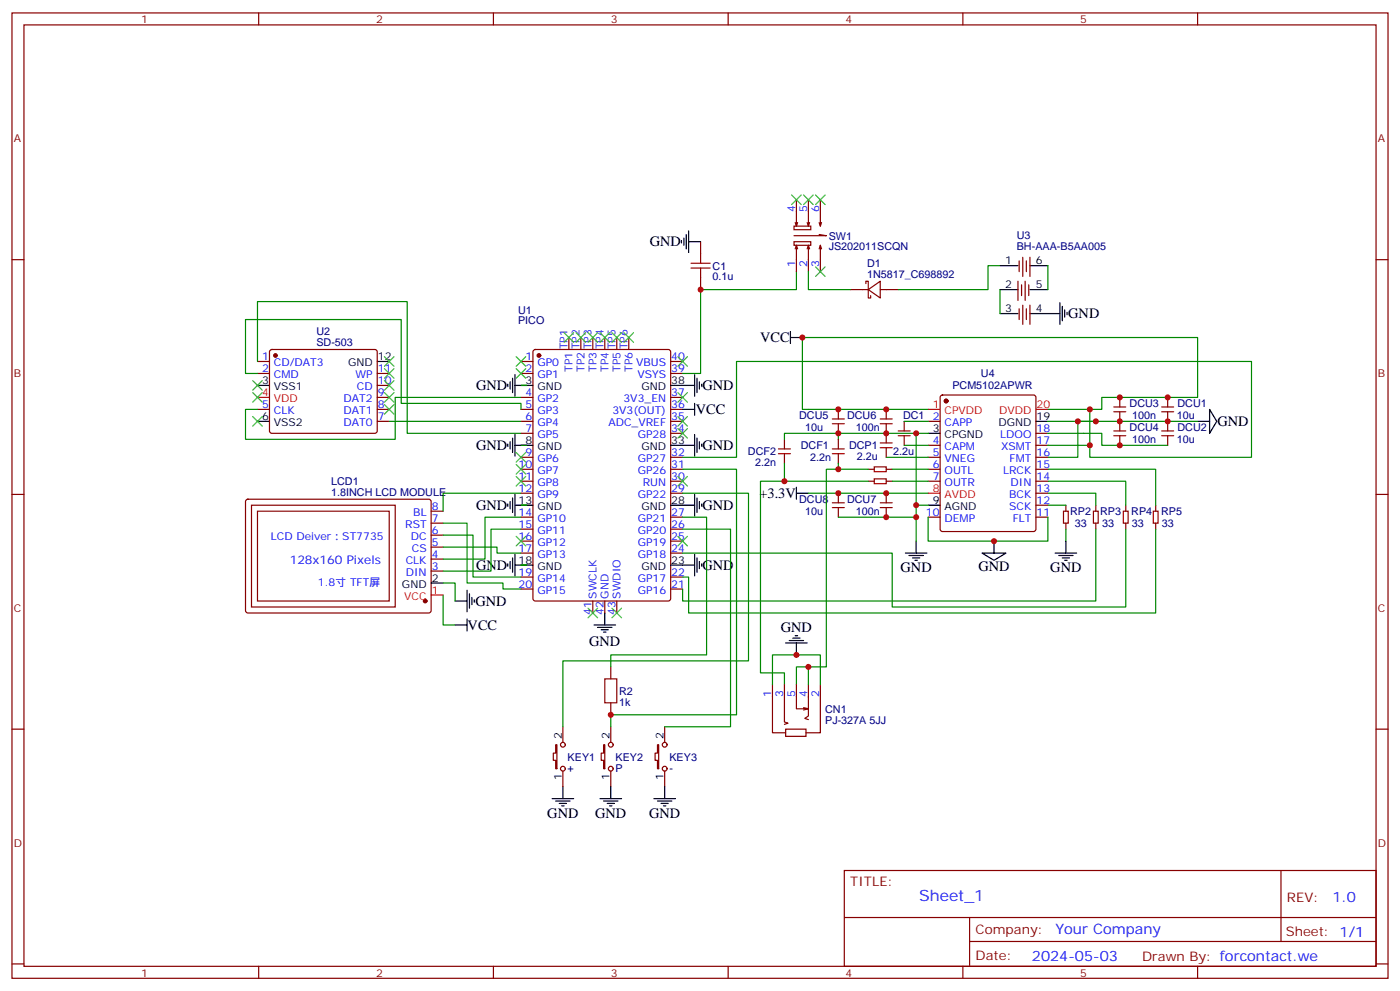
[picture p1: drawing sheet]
<svg xmlns="http://www.w3.org/2000/svg" width="412mm" height="292mm" viewBox="0 0 412 292" stroke-linecap="round" stroke-linejoin="round" font-family="sans-serif">
<g fill="none" stroke="#870000" stroke-width=".35">
<path d="M3.5 3.8h405.4v284.3h-405.4zM7.1 7.3h398.2v277.3h-398.2zM76.2 3.8v3.5M145.3 3.8v3.5M214.5 3.8v3.5M283.6 3.8v3.5M352.8 3.8v3.5M234.6 58.8v7.8l.3-1.1M238.1 58.8v7.8l.4-1.1M241.7 58.8v7.8l.3-1.1M3.5 76.5h3.6M206.4 71.2v3.5"/>
<path d="M233.9 66.6h4.9v1.1h-4.9zM233.9 71.2h4.9v1h-4.9zM234.2 65.5l.4 1.1M234.6 72.2l-.4 1.1M234.9 73.3l-.3-1.1v7.8M237.8 65.5l.3 1.1M238.1 72.2l-.3 1.1M238.5 73.3l-.4-1.1v7.8M241.3 69.1l2.1 .3h-9.5M241.3 65.5l.4 1.1M241.7 72.2l-.4 1.1M242 73.3l-.3-1.1v7.8"/>
<path d="M300.2 76.8v3.2M301.3 75.8v5.6M302.3 76.8v3.2M303.4 75.8v5.6M405.3 76.5h3.6M167.6 99.4v3.5M171.1 99.4v3.5M174.6 99.4v3.5M178.2 99.4v3.5M181.7 99.4v3.5M185.2 99.4v3.5M206.4 81.8v3.5"/>
<path d="M250.5 85.3h5.3M255.1 83.5v-.7h.7v5h.7v-.7M255.8 85.3l3.5-2.5v5zM259.3 85.3h5.3M299.9 82.8v5.7M300.2 90.9v3.2M300.9 83.9v3.2M301.3 89.9v5.6M302 82.8v5.7M302.3 90.9v3.2M303 83.9v3.2M303.4 89.9v5.6"/>
<path d="M75.8 106.5h3.6M75.8 110h3.6M79.6 103.1l.5-.2h30.3l.5 .2 .2 .5v23.3l-.2 .5-.5 .2h-30.3l-.5-.2-.2-.5v-23.3zM111.1 110h3.6M111.1 117.1h3.6M111.1 113.5h3.6M153.5 106.5h3.5M153.5 110h3.5M153.5 117.1h3.5M157.2 103.1l.5-.2h39.1l.7 .5 .1 72.9-.5 .7h-39.4l-.7-.4v-73zM197.6 106.5h3.5M197.6 110h3.5"/>
<path d="M197.6 117.1h3.5M277.2 116.6l.4-.3h26.8l.5 .3 .3 .5v38.8l-.3 .5-.5 .2h-26.8l-.5-.3-.2-.4v-38.8zM329.8 117.1v2.8M344 117.1v2.8M75.8 120.6h3.6M111.1 120.6h3.6M111.1 124.1h3.6M153.5 120.6h3.5M153.5 124.1h3.5M153.5 127.6h3.5M153.5 134.7h3.5M153.5 138.2h3.5"/>
<path d="M197.6 120.6h3.5M197.6 124.1h3.5M197.6 127.6h3.5M197.6 134.7h3.5M197.6 138.2h3.5M231.1 129.4v2.8M231.1 133.6v2.9M246.9 120.6v2.8M246.9 124.8v2.8M246.9 129.4v2.8M246.9 133.6v2.9M255.8 138.2h1.7"/>
<path d="M261.1 138.2h1.7M261.1 120.6v2.8M261.1 124.8v5.7M261.1 131.9v2.8M266.3 124.1v2.8M266.3 128.3v2.9M273.4 124.1h3.5M273.4 134.7h3.5M273.4 138.2h3.5M273.4 131.2h3.5M305.2 127.6h3.5M305.2 134.7h3.5"/>
<path d="M305.2 138.2h3.5M305.2 131.2h3.5M329.8 121.3v5.6M329.8 128.3v2.9M344 121.3v5.6M344 128.3v2.9M3.5 145.6h3.6M72.6 147.2l.4-.2 53.6 .1 .4 .6-.1 32.4-.6 .5-53.5-.1-.5-.7v-32.1zM74.1 148.8h42.3v30h-42.3zM75.8 150.6h38.9v26.4h-38.9zM127 157.6h3.5M127 154.1h3.5"/>
<path d="M127 150.6h3.5M153.5 141.7h3.5M153.5 145.3h3.5M153.5 152.3h3.5M153.5 155.9h3.5M153.5 159.4h3.5M197.6 141.7h3.5M197.6 145.3h3.5M197.6 152.3h3.5M197.6 155.9h3.5M197.6 159.4h3.5M246.9 145.3v2.8"/>
<path d="M246.9 149.5v2.8M255.8 141.7h1.7M261.1 141.7h1.7M261.1 145.3v2.8M261.1 149.5v2.8M273.4 141.7h3.5M273.4 152.3h3.5M305.2 141.7h3.5M305.2 145.3h3.5M305.2 152.3h3.5M305.2 148.8h3.5M314 148.8v1.8"/>
<path d="M314 154.1v1.8M322.8 148.8v1.8M322.8 154.1v1.8M331.6 148.8v1.8M331.6 154.1v1.8M340.4 148.8v1.8M340.4 154.1v1.8M405.3 145.6h3.6M127 168.2h3.5M127 164.7h3.5M127 161.1h3.5M153.5 162.9h3.5"/>
<path d="M153.5 170h3.5M153.5 173.5h3.5M174.6 177v3.6M178.2 177v3.6M181.7 177v3.6M197.6 162.9h3.5M197.6 170h3.5M197.6 173.5h3.5M179.9 196.4v3.6M3.5 214.8h3.6M163.7 219.4h.3v7h-.3v-2.5h-.7v-2.1h.7zM165.8 214.1v4.6"/>
<path d="M177.8 219.4h.4v7h-.4v-2.5h-.7v-2.1h.7zM179.9 207v3.5M179.9 214.1v4.6M193.7 219.4h.3v7h-.3v-2.5h-.7v-2.1h.7zM195.8 214.1v4.6M227.5 201.7v14.1h3.9M231.1 201.7v11l1 .3-1 .4M231.4 214.8h6v2.1h-6zM234.6 201.7v7.1h3.5l-1.4-.4M238.1 201.7v9.2l-1 .7 1 .3M238.1 208.8l-1.4 .3M241.7 201.7v14.1h-4.3"/>
<path d="M405.3 214.8h3.6M165.8 227.1v4.6M179.9 227.1v4.6M195.8 227.1v4.6M248.7 256.4h156.6v28.2h-156.6zM377.3 256.4v20.9M248.7 270.2h156.5M285.6 277.3h119.6M285.6 270.2v14.2M3.5 283.9h3.6M76.2 284.6v3.5M145.3 284.6v3.5"/>
<path d="M214.5 284.6v3.5M283.6 284.6v3.5M352.8 284.6v3.5M405.3 283.9h3.6"/>
<circle cx="165.8" cy="219.4" r=".71"/>
<circle cx="179.9" cy="219.4" r=".71"/>
<circle cx="195.8" cy="219.4" r=".71"/>
<circle cx="165.8" cy="226.4" r=".71"/>
<circle cx="179.9" cy="226.4" r=".71"/>
<circle cx="195.8" cy="226.4" r=".71"/>
</g>
<g fill="#870000" stroke="#870000" stroke-width=".35">
<circle cx="158.7" cy="104.7" r=".53"/>
<circle cx="125.2" cy="177" r=".53"/>
<circle cx="278.7" cy="118.1" r=".53"/>
<circle cx="81.1" cy="104.7" r=".53"/>
</g>
<g fill="none" stroke="#000" stroke-width=".35">
<path d="M200.7 70.8v.7M201.4 70.1v2.1M202.1 69.1v4.2M202.8 71.2h3.6M202.8 68v6.4M294.6 78.2h5.3M303.4 78.2h5.3M232.8 99.4h3.6M232.8 97.6v3.6M294.6 92.4h5.3M294.6 85.3h5.3M303.4 92.4h8.8"/>
<path d="M303.4 85.3h5.3M312.2 89.2v6.3M312.9 90.2v4.3M313.6 91.3v2.1M314.3 92v.7M75.8 113.5h3.6M111.1 106.5h3.6M149.6 113.2v.7M150.3 112.5v2.1M151 111.4v4.2M151.7 113.5h5.3M151.7 110.3v6.4"/>
<path d="M197.6 113.5h7M204.6 110.3v6.4M204.6 118.8v3.5M205.3 111.4v4.2M206 112.5v2.1M206.7 113.2v.7M75.8 124.1h3.6M149.6 130.8v.7M150.3 130.1v2.1M151 129v4.3M151.7 131.2h5.3M151.7 128v6.3"/>
<path d="M197.6 131.2h7M201.1 120.6h3.5M204.6 128v6.3M205.3 129v4.3M206 130.1v2.1M206.7 130.8v.7M273.4 127.6h3.5M305.2 124.1h3.5M352.8 124.1h3.5M356.3 120.6l2.1 3.5-2.1 3.5zM149.6 148.4v.8M150.3 147.7v2.2"/>
<path d="M151 146.7v4.2M151.7 148.8h5.3M151.7 145.6v6.4M197.6 148.8h7M204.6 145.6v6.4M205.3 146.7v4.2M206 147.7v2.2M206.7 148.4v.8M234.6 145.3h3.5M234.6 143.5v3.5M269.9 159.4v3.5M273.4 148.8h3.5"/>
<path d="M292.8 159.4v3.5M314 159.4v3.5M127 171.7h3.5M134.1 177h3.5M137.6 173.8v6.4M138.3 174.9v4.2M139 176v2.1M139.7 176.7v.7M149.6 166.1v.7M150.3 165.4v2.1M151 164.3v4.3M151.7 166.4h5.3"/>
<path d="M151.7 163.3v6.3M197.6 166.4h7M204.6 163.3v6.3M205.3 164.3v4.3M206 165.4v2.1M206.7 166.1v.7M266.7 162.9h6.3M267.8 163.6h4.2M268.8 164.3h2.1M269.5 165h.7M289.3 162.9h7l-3.5 2.1zM310.8 162.9h6.3"/>
<path d="M311.9 163.6h4.2M312.9 164.3h2.1M313.6 165h.7M134.1 184.1h3.5M137.6 182.3v3.5M175 184.1h6.3M176 184.8h4.3M177.1 185.5h2.1M177.8 186.2h.7M178.2 180.6v3.5M231.4 189.4h6.4M232.5 188.7h4.2"/>
<path d="M233.5 188h2.2M234.2 187.3h.7M234.6 189.4v3.5M162.6 235.2h6.4M163.7 235.9h4.2M164.7 236.6h2.2M165.5 237.3h.7M165.8 231.7v3.5M176.7 235.2h6.4M177.8 235.9h4.2M178.9 236.6h2.1M179.6 237.3h.7"/>
<path d="M179.9 231.7v3.5M192.6 235.2h6.4M193.7 235.9h4.2M194.7 236.6h2.1M195.4 237.3h.7M195.8 231.7v3.5"/>
</g>
<path d="M75.8 117.1h3.6M273.4 120.6h3.5M305.2 120.6h3.5M273.4 145.3h3.5M127 175.3h3.5" fill="none" stroke="#f00" stroke-width=".35"/>
<g fill="none" stroke="#008700" stroke-width=".35">
<path d="M294.6 78.2h-3.6v7.1h-26.4M308.7 78.2v7.1M234.6 80v5.3h-28.2v24.7h-5.3M238.1 80v5.3h12.4M294.6 85.3v7.1M75.8 110h-3.5v-15.9h45.9v24.7h35.3v1.8M75.8 106.5v-17.7h44.1v38.8h33.6M153.5 117.1h-37.1v12.3h-44.1v-8.8h3.5M153.5 113.5h1.7M114.7 124.1h38.8M153.5 131.2h1.7M201.1 138.2h15.9v72.3h-37.1v3.6"/>
<path d="M231.1 136.5v5.2M246.9 127.6h-15.8v1.8M246.9 136.5v1.7M255.8 138.2h-12.4v58.2h-8.8v5.3M261.1 134.7h12.3M262.8 138.2h10.6M266.3 124.1h7.1M266.3 131.2h7.1M269.9 127.6h-23v1.8M273.4 127.6h-3.5v21.2M273.4 120.6h-37v-21.2h116.4v17.7h-28.2v3.5h-15.9M308.7 127.6h15.9v3.6h19.4"/>
<path d="M308.7 138.2h31.7v10.6M308.7 124.1h44.1M308.7 131.2h12.3v3.5h47.7v-28.2h-151.7v28.2h-15.9M321 120.6v10.6M322.8 124.1h-5.3v10.6h-8.8M130.5 154.1h7.1v17.6h10.6v1.8h5.3M130.5 157.6h8.8v12.4h14.2M153.5 152.3h-10.6v12.4h-12.4M153.5 155.9h-8.9v12.3h-14.1M153.5 145.3h-23v5.3M153.5 148.8h1.7M201.1 155.9h14.1v58.2h-19.4"/>
<path d="M201.1 152.3h7v40.6h-28.2v3.5M201.1 145.3h19.4v49.4h-54.7v19.4M238.1 145.3h35.3M246.9 152.3h23M255.8 141.7h-31.8v56.5h7.1v3.5M262.8 141.7h10.6M273.4 152.3v7.1h35.3v-7.1M273.4 148.8h-3.5v10.6M308.7 145.3h14.1v3.5M308.7 141.7h22.9v7.1M308.7 148.8h5.3M314 155.9v3.5"/>
<path d="M322.8 155.9v21.1h-121.7v-3.5M331.6 155.9v22.9h-68.8v-15.9h-61.7M340.4 155.9v24.7h-137.6v-10.6h-1.7M130.5 161.1h15.9v1.8h7.1M130.5 171.7h3.6v5.3M130.5 175.3v8.8h3.6M153.5 166.4h1.7M238.1 196.4v5.3M227.5 201.7v-8.8h14.2v8.8"/>
</g>
<g fill="none" stroke="#a10000" stroke-width=".35">
<path d="M203.6 77.5h5.6M203.6 79h5.6M206.4 74.7v2.8M206.4 79v2.8M328.1 119.9h3.5M342.2 119.9h3.5M229.3 133.6h3.5M229.3 132.2h3.5M245.2 123.4h3.5M245.2 124.8h3.5M245.2 133.6h3.5M245.2 132.2h3.5"/>
<path d="M257.5 137.5h3.6v1.4h-3.6zM259.3 131.9h3.5M259.3 130.5h3.5M259.3 123.4h3.5M259.3 124.8h3.5M264.6 128.3h3.5M264.6 126.9h3.5M328.1 121.3h3.5M328.1 128.3h3.5M328.1 126.9h3.5M342.2 121.3h3.5M342.2 128.3h3.5"/>
<path d="M342.2 126.9h3.5M245.2 148.1h3.5M245.2 149.5h3.5M257.5 141h3.6v1.5h-3.6zM259.3 148.1h3.5M259.3 149.5h3.5M313.3 150.6h1.4v3.5h-1.4zM322.1 150.6h1.4v3.5h-1.4zM330.9 150.6h1.4v3.5h-1.4zM339.7 150.6h1.4v3.5h-1.4zM178.2 200h3.5v7h-3.5z"/>
</g>
<g fill="none" stroke="#3c3" stroke-width=".35">
<path d="M233.2 57.4l2.8 2.9M236 57.4l-2.8 2.9M236.7 57.4l2.8 2.9M239.5 57.4l-2.8 2.9M240.2 57.4l2.9 2.9M243.1 57.4l-2.9 2.9M240.2 78.6l2.9 2.8M243.1 78.6l-2.9 2.8M166.2 98l2.8 2.8M169 98l-2.8 2.8M169.7 98l2.8 2.8M172.5 98l-2.8 2.8"/>
<path d="M173.2 98l2.8 2.8M176 98l-2.8 2.8M176.7 98l2.9 2.8M179.6 98l-2.9 2.8M180.3 98l2.8 2.8M183.1 98l-2.8 2.8M183.8 98l2.8 2.8M186.6 98l-2.8 2.8M74.4 112.1l2.9 2.8M74.4 115.6l2.9 2.9M77.3 112.1l-2.9 2.8M77.3 115.6l-2.9 2.9"/>
<path d="M113.2 112.1l2.9 2.8M113.2 115.6l2.9 2.9M113.2 119.2l2.9 2.8M113.2 105.1l2.9 2.8M113.2 108.6l2.9 2.8M116.1 112.1l-2.9 2.8M116.1 115.6l-2.9 2.9M116.1 119.2l-2.9 2.8M116.1 105.1l-2.9 2.8M116.1 108.6l-2.9 2.8M152 105.1l2.9 2.8M152 108.6l2.9 2.8"/>
<path d="M154.9 105.1l-2.9 2.8M154.9 108.6l-2.9 2.8M199.7 115.6l2.8 2.9M199.7 105.1l2.8 2.8M202.5 115.6l-2.8 2.9M202.5 105.1l-2.8 2.8M74.4 122.7l2.9 2.8M77.3 122.7l-2.9 2.8M152 133.3l2.9 2.8M152 136.8l2.9 2.8M154.9 133.3l-2.9 2.8M154.9 136.8l-2.9 2.8"/>
<path d="M199.7 122.7l2.8 2.8M199.7 126.2l2.8 2.8M202.5 122.7l-2.8 2.8M202.5 126.2l-2.8 2.8M152 140.3l2.9 2.9M152 158l2.9 2.8M154.9 140.3l-2.9 2.9M154.9 158l-2.9 2.8M199.7 140.3l2.8 2.9M199.7 158l2.8 2.8M202.5 140.3l-2.8 2.9M202.5 158l-2.8 2.8"/>
<path d="M173.2 179.1l2.8 2.9M176 179.1l-2.8 2.9M180.3 179.1l2.8 2.9M183.1 179.1l-2.8 2.9"/>
</g>
<g fill="#c00">
<circle cx="292.8" cy="159.4" r=".88"/>
<circle cx="269.9" cy="148.8" r=".88"/>
<circle cx="344" cy="117.1" r=".88"/>
<circle cx="329.8" cy="117.1" r=".88"/>
<circle cx="344" cy="124.1" r=".88"/>
<circle cx="329.8" cy="124.1" r=".88"/>
<circle cx="329.8" cy="131.2" r=".88"/>
<circle cx="269.9" cy="127.6" r=".88"/>
<circle cx="261.1" cy="127.6" r=".88"/>
<circle cx="261.1" cy="120.6" r=".88"/>
<circle cx="246.9" cy="120.6" r=".88"/>
<circle cx="261.1" cy="145.3" r=".88"/>
<circle cx="246.9" cy="145.3" r=".88"/>
<circle cx="269.9" cy="152.3" r=".88"/>
<circle cx="261.1" cy="152.3" r=".88"/>
<circle cx="246.9" cy="127.6" r=".88"/>
<circle cx="246.9" cy="138.2" r=".88"/>
<circle cx="231.1" cy="141.7" r=".88"/>
<circle cx="322.8" cy="124.1" r=".88"/>
<circle cx="321" cy="120.6" r=".88"/>
<circle cx="317.5" cy="124.1" r=".88"/>
<circle cx="179.9" cy="210.5" r=".88"/>
<circle cx="206.4" cy="85.3" r=".88"/>
<circle cx="236.4" cy="99.4" r=".88"/>
<circle cx="321" cy="131.2" r=".88"/>
<circle cx="234.6" cy="192.9" r=".88"/>
<circle cx="238.1" cy="196.4" r=".88"/>
</g>
<text font-size="4.6" fill="#00f" x="270.8" y="265.4">Sheet_1</text>
<g font-size="4.2">
<text x="191.4" y="72.6">GND</text>
<text x="314.7" y="93.8">GND</text>
<text x="223.9" y="100.9">VCC</text>
<text x="140.2" y="114.9">GND</text>
<text x="206.9" y="114.9">GND</text>
<text x="205" y="122">VCC</text>
<text x="358.6" y="125.5">GND</text>
<text x="140.2" y="132.6">GND</text>
<text x="206.9" y="132.6">GND</text>
<text x="223.7" y="146.7">+3.3V</text>
<text x="140.2" y="150.2">GND</text>
<text x="206.9" y="150.2">GND</text>
<text x="140.2" y="167.9">GND</text>
<text x="206.9" y="167.9">GND</text>
<text x="265.3" y="168.6">GND</text>
<text x="288.2" y="168.2">GND</text>
<text x="309.4" y="168.6">GND</text>
<text x="140" y="178.4">GND</text>
<text x="137.8" y="185.6">VCC</text>
<text x="173.6" y="190.2">GND</text>
<text x="230" y="186.2">GND</text>
<text x="161.2" y="240.9">GND</text>
<text x="175.3" y="240.9">GND</text>
<text x="191.2" y="240.9">GND</text>
</g>
<g font-size="4.2" fill="#00f">
<text x="392.5" y="265.7">1.0</text>
<text x="310.9" y="275.2">Your Company</text>
<text x="304" y="283">2024-05-03</text>
</g>
<g font-size="3.9" fill="#800">
<text x="250.5" y="261">TITLE:</text>
<text x="379.1" y="265.7">REV:</text>
<text x="287.4" y="275.2">Company:</text>
<text x="378.7" y="275.8">Sheet: 1/1</text>
<text x="287.4" y="282.9">Date:</text>
<text x="336.4" y="282.9">Drawn By: forcontact.we</text>
</g>
<text font-size="3.5" fill="#00f" x="85.4" y="166.1">128x160 Pixels</text>
<g font-size="3.2" fill="#800">
<text x="41.6" y="6.8">1</text>
<text x="110.8" y="6.8">2</text>
<text x="179.9" y="6.8">3</text>
<text x="249.1" y="6.8">4</text>
<text x="318.2" y="6.8">5</text>
<text x="4.1" y="41.9">A</text>
<text x="405.9" y="41.9">A</text>
<text x="4.1" y="111.1">B</text>
<text x="405.9" y="111.1">B</text>
<text x="4.1" y="180.2">C</text>
<text x="405.9" y="180.2">C</text>
<text x="4.1" y="249.3">D</text>
<text x="405.9" y="249.3">D</text>
<text x="41.6" y="287.6">1</text>
<text x="110.8" y="287.6">2</text>
<text x="179.9" y="287.6">3</text>
<text x="249.1" y="287.6">4</text>
<text x="318.2" y="287.6">5</text>
</g>
<g font-size="3.2" fill="#00f">
<text x="234.2" y="62.4" transform="rotate(-90 234.2 62.4)">4</text>
<text x="237.8" y="62.4" transform="rotate(-90 237.8 62.4)">5</text>
<text x="241.3" y="62.4" transform="rotate(-90 241.3 62.4)">6</text>
<text x="234.2" y="78.5" transform="rotate(-90 234.2 78.5)">1</text>
<text x="237.8" y="78.5" transform="rotate(-90 237.8 78.5)">2</text>
<text x="241.3" y="78.5" transform="rotate(-90 241.3 78.5)">3</text>
<text x="77.2" y="106.1">1</text>
<text x="80.7" y="107.9">CD/DAT3</text>
<text x="154.8" y="106.1">1</text>
<text x="158.3" y="107.9">GP0</text>
<text x="167.2" y="102.9" transform="rotate(-90 167.2 102.9)">TP1</text>
<text x="170.7" y="102.9" transform="rotate(-90 170.7 102.9)">TP2</text>
<text x="174.3" y="102.9" transform="rotate(-90 174.3 102.9)">TP3</text>
<text x="177.8" y="102.9" transform="rotate(-90 177.8 102.9)">TP4</text>
<text x="181.3" y="102.9" transform="rotate(-90 181.3 102.9)">TP5</text>
<text x="184.9" y="102.9" transform="rotate(-90 184.9 102.9)">TP6</text>
<text x="187.4" y="107.9">VBUS</text>
<text x="197.7" y="106.1">40</text>
<text x="77.2" y="109.6">2</text>
<text x="80.7" y="111.4">CMD</text>
<text x="104.8" y="111.4">WP</text>
<text x="111.3" y="109.6">11</text>
<text x="111.3" y="113.2">10</text>
<text x="154.8" y="109.6">2</text>
<text x="158.3" y="111.4">GP1</text>
<text x="168.6" y="109.5" transform="rotate(-90 168.6 109.5)">TP1</text>
<text x="172.2" y="109.5" transform="rotate(-90 172.2 109.5)">TP2</text>
<text x="175.7" y="109.5" transform="rotate(-90 175.7 109.5)">TP3</text>
<text x="179.2" y="109.5" transform="rotate(-90 179.2 109.5)">TP4</text>
<text x="182.7" y="109.5" transform="rotate(-90 182.7 109.5)">TP5</text>
<text x="186.3" y="109.5" transform="rotate(-90 186.3 109.5)">TP6</text>
<text x="187.8" y="111.4">VSYS</text>
<text x="197.7" y="109.6">39</text>
<text x="101.2" y="118.5">DAT2</text>
<text x="105.2" y="114.9">CD</text>
<text x="111.3" y="116.7">9</text>
<text x="154.8" y="116.7">4</text>
<text x="158.3" y="118.5">GP2</text>
<text x="183.7" y="118.5">3V3_EN</text>
<text x="197.7" y="116.7">37</text>
<text x="77.2" y="120.2">5</text>
<text x="80.7" y="122">CLK</text>
<text x="101.2" y="122">DAT1</text>
<text x="101.2" y="125.5">DAT0</text>
<text x="111.3" y="120.2">8</text>
<text x="111.3" y="123.8">7</text>
<text x="154.8" y="120.2">5</text>
<text x="154.8" y="123.8">6</text>
<text x="158.3" y="122">GP3</text>
<text x="158.3" y="125.5">GP4</text>
<text x="179.2" y="125.5">ADC_VREF</text>
<text x="180.4" y="122">3V3(OUT)</text>
<text x="197.7" y="123.8">35</text>
<text x="197.7" y="120.2">36</text>
<text x="274.7" y="123.8">2</text>
<text x="278.2" y="125.5">CAPP</text>
<text x="154.8" y="127.3">7</text>
<text x="158.3" y="129">GP5</text>
<text x="187.8" y="129">GP28</text>
<text x="197.7" y="127.3">34</text>
<text x="274.7" y="130.8">4</text>
<text x="294.6" y="129">LDOO</text>
<text x="305.3" y="130.8">17</text>
<text x="305.3" y="127.3">18</text>
<text x="152.8" y="137.9">10</text>
<text x="154.8" y="134.3">9</text>
<text x="158.3" y="136.1">GP6</text>
<text x="187.8" y="136.1">GP27</text>
<text x="197.7" y="137.9">31</text>
<text x="197.7" y="134.3">32</text>
<text x="274.7" y="134.3">5</text>
<text x="274.7" y="137.9">6</text>
<text x="278.2" y="132.6">CAPM</text>
<text x="278.2" y="136.1">VNEG</text>
<text x="294.9" y="132.6">XSMT</text>
<text x="297.4" y="136.1">FMT</text>
<text x="305.3" y="137.9">15</text>
<text x="305.3" y="134.3">16</text>
<text x="152.8" y="141.4">11</text>
<text x="158.3" y="139.6">GP7</text>
<text x="158.3" y="143.2">GP8</text>
<text x="187.8" y="139.6">GP26</text>
<text x="189.3" y="143.2">RUN</text>
<text x="197.7" y="141.4">30</text>
<text x="274.7" y="141.4">7</text>
<text x="278.2" y="139.6">OUTL</text>
<text x="278.2" y="143.2">OUTR</text>
<text x="295.5" y="139.6">LRCK</text>
<text x="297.7" y="143.2">DIN</text>
<text x="305.3" y="141.4">14</text>
<text x="152.8" y="144.9">12</text>
<text x="158.3" y="146.7">GP9</text>
<text x="187.8" y="146.7">GP22</text>
<text x="197.7" y="144.9">29</text>
<text x="297.3" y="146.7">BCK</text>
<text x="305.3" y="148.4">12</text>
<text x="305.3" y="144.9">13</text>
<text x="119.4" y="155.5">RST</text>
<text x="121.8" y="152">BL</text>
<text x="127.2" y="153.7">7</text>
<text x="127.2" y="150.2">8</text>
<text x="152.8" y="152">14</text>
<text x="152.8" y="155.5">15</text>
<text x="158.3" y="153.7">GP10</text>
<text x="187.8" y="153.7">GP21</text>
<text x="197.7" y="155.5">26</text>
<text x="197.7" y="152">27</text>
<text x="272.7" y="152">10</text>
<text x="278.2" y="153.7">DEMP</text>
<text x="297.3" y="150.2">SCK</text>
<text x="298.3" y="153.7">FLT</text>
<text x="305.3" y="152">11</text>
<text x="79.8" y="158.9">LCD Deiver：ST7735</text>
<text x="121" y="159">DC</text>
<text x="127.2" y="160.8">5</text>
<text x="127.2" y="157.3">6</text>
<text x="152.8" y="159">16</text>
<text x="158.3" y="157.3">GP11</text>
<text x="158.3" y="160.8">GP12</text>
<text x="187.8" y="160.8">GP19</text>
<text x="187.8" y="157.3">GP20</text>
<text x="197.7" y="159">25</text>
<text x="119.5" y="166.1">CLK</text>
<text x="121.3" y="162.6">CS</text>
<text x="127.2" y="167.9">3</text>
<text x="127.2" y="164.3">4</text>
<text x="152.8" y="162.6">17</text>
<text x="158.3" y="164.3">GP13</text>
<text x="187.8" y="164.3">GP18</text>
<text x="197.7" y="162.6">24</text>
<text x="93.6" y="172.6">1.8寸 TFT屏</text>
<text x="119.5" y="169.6">DIN</text>
<text x="152.8" y="169.6">19</text>
<text x="152.8" y="173.1">20</text>
<text x="158.3" y="171.4">GP14</text>
<text x="187.8" y="171.4">GP17</text>
<text x="197.7" y="173.1">21</text>
<text x="197.7" y="169.6">22</text>
<text x="158.3" y="174.9">GP15</text>
<text x="175.7" y="176.3" transform="rotate(-90 175.7 176.3)">SWCLK</text>
<text x="179.2" y="176.3" transform="rotate(-90 179.2 176.3)">GND</text>
<text x="182.7" y="176.3" transform="rotate(-90 182.7 176.3)">SWDIO</text>
<text x="187.8" y="174.9">GP16</text>
<text x="174.3" y="181.1" transform="rotate(-90 174.3 181.1)">41</text>
<text x="177.8" y="181.1" transform="rotate(-90 177.8 181.1)">42</text>
<text x="181.3" y="181.1" transform="rotate(-90 181.3 181.1)">43</text>
<text x="227.2" y="205.2" transform="rotate(-90 227.2 205.2)">1</text>
<text x="230.7" y="205.2" transform="rotate(-90 230.7 205.2)">3</text>
<text x="234.2" y="205.2" transform="rotate(-90 234.2 205.2)">5</text>
<text x="237.8" y="205.2" transform="rotate(-90 237.8 205.2)">4</text>
<text x="241.3" y="205.2" transform="rotate(-90 241.3 205.2)">2</text>
</g>
<g font-size="3.2" fill="#000080">
<text x="244.1" y="70.6">SW1</text>
<text x="299.5" y="70.3">U3</text>
<text x="244.1" y="73.7">JS202011SCQN</text>
<text x="299.5" y="73.5">BH-AAA-B5AA005</text>
<text x="209.9" y="82.5">0.1u</text>
<text x="209.9" y="79.5">C1</text>
<text x="255.4" y="81.8">1N5817_C698892</text>
<text x="255.4" y="78.7">D1</text>
<text x="152.6" y="95.6">PICO</text>
<text x="152.6" y="92.4">U1</text>
<text x="93.2" y="101.8">SD-503</text>
<text x="93.2" y="98.6">U2</text>
<text x="288.9" y="111.1">U4</text>
<text x="280.5" y="114.7">PCM5102APWR</text>
<text x="332.7" y="120">DCU3</text>
<text x="346.9" y="120">DCU1</text>
<text x="235.4" y="123.5">DCU5</text>
<text x="249.5" y="123.5">DCU6</text>
<text x="266" y="123.5">DC1</text>
<text x="333.5" y="123.5">100n</text>
<text x="346.7" y="123.5">10u</text>
<text x="237.1" y="127">10u</text>
<text x="252.1" y="127">100n</text>
<text x="332.7" y="127">DCU4</text>
<text x="333.5" y="130.5">100n</text>
<text x="346.7" y="130.5">10u</text>
<text x="346.9" y="127">DCU2</text>
<text x="220.3" y="134.1">DCF2</text>
<text x="222.4" y="137.3">2.2n</text>
<text x="235.9" y="132.3">DCF1</text>
<text x="238.7" y="135.8">2.2n</text>
<text x="250.1" y="132.3">DCP1</text>
<text x="252.4" y="135.5">2.2u</text>
<text x="263.1" y="134.1">2.2u</text>
<text x="97.6" y="142.9">LCD1</text>
<text x="97.6" y="146">1.8INCH LCD MODULE</text>
<text x="235.4" y="148.2">DCU8</text>
<text x="249.5" y="148.2">DCU7</text>
<text x="237.1" y="151.7">10u</text>
<text x="252.1" y="151.7">100n</text>
<text x="315.2" y="151.7">RP2</text>
<text x="316.6" y="155.2">33</text>
<text x="324.1" y="151.7">RP3</text>
<text x="324.6" y="155.2">33</text>
<text x="333.2" y="151.7">RP4</text>
<text x="333.4" y="155.2">33</text>
<text x="342" y="151.7">RP5</text>
<text x="342.3" y="155.2">33</text>
<text x="182.4" y="207.8">1k</text>
<text x="182.4" y="204.6">R2</text>
<text x="243.1" y="213.3">PJ-327A 5JJ</text>
<text x="243.1" y="210.1">CN1</text>
<text x="167.2" y="227.2">+</text>
<text x="167.2" y="224">KEY1</text>
<text x="181.3" y="227.2">P</text>
<text x="181.3" y="224">KEY2</text>
<text x="197.2" y="227.2">-</text>
<text x="197.2" y="224">KEY3</text>
</g>
<g font-size="3.2">
<text x="296.1" y="77.9">1</text>
<text x="305.2" y="77.9">6</text>
<text x="296.1" y="84.9">2</text>
<text x="305.2" y="84.9">5</text>
<text x="296.1" y="92">3</text>
<text x="305.2" y="92">4</text>
<text x="102.5" y="107.9">GND</text>
<text x="111.3" y="106.1">12</text>
<text x="77.2" y="113.2">3</text>
<text x="154.8" y="113.2">3</text>
<text x="197.7" y="113.2">38</text>
<text x="80.7" y="114.9">VSS1</text>
<text x="158.3" y="114.9">GND</text>
<text x="189" y="114.9">GND</text>
<text x="77.2" y="123.8">6</text>
<text x="80.7" y="125.5">VSS2</text>
<text x="294.1" y="125.5">DGND</text>
<text x="305.3" y="123.8">19</text>
<text x="154.8" y="130.8">8</text>
<text x="197.7" y="130.8">33</text>
<text x="274.7" y="127.3">3</text>
<text x="278.2" y="129">CPGND</text>
<text x="158.3" y="132.6">GND</text>
<text x="189" y="132.6">GND</text>
<text x="152.8" y="148.4">13</text>
<text x="197.7" y="148.4">28</text>
<text x="274.7" y="148.4">9</text>
<text x="158.3" y="150.2">GND</text>
<text x="189" y="150.2">GND</text>
<text x="278.2" y="150.2">AGND</text>
<text x="152.8" y="166.1">18</text>
<text x="158.3" y="167.9">GND</text>
<text x="189" y="167.9">GND</text>
<text x="197.7" y="166.1">23</text>
<text x="118.4" y="173.1">GND</text>
<text x="127.2" y="171.4">2</text>
<text x="165.5" y="217.6" transform="rotate(-90 165.5 217.6)">2</text>
<text x="179.6" y="217.6" transform="rotate(-90 179.6 217.6)">2</text>
<text x="195.4" y="217.6" transform="rotate(-90 195.4 217.6)">2</text>
<text x="165.5" y="229.8" transform="rotate(-90 165.5 229.8)">1</text>
<text x="179.6" y="229.8" transform="rotate(-90 179.6 229.8)">1</text>
<text x="195.4" y="229.8" transform="rotate(-90 195.4 229.8)">1</text>
</g>
<g font-size="3.2" fill="#f00">
<text x="77.2" y="116.7">4</text>
<text x="80.7" y="118.5">VDD</text>
<text x="274.7" y="120.2">1</text>
<text x="278.2" y="122">CPVDD</text>
<text x="294.3" y="122">DVDD</text>
<text x="305.3" y="120.2">20</text>
<text x="274.7" y="144.9">8</text>
<text x="278.2" y="146.7">AVDD</text>
<text x="119.1" y="176.7">VCC</text>
<text x="127.2" y="174.9">1</text>
</g>
</svg>
